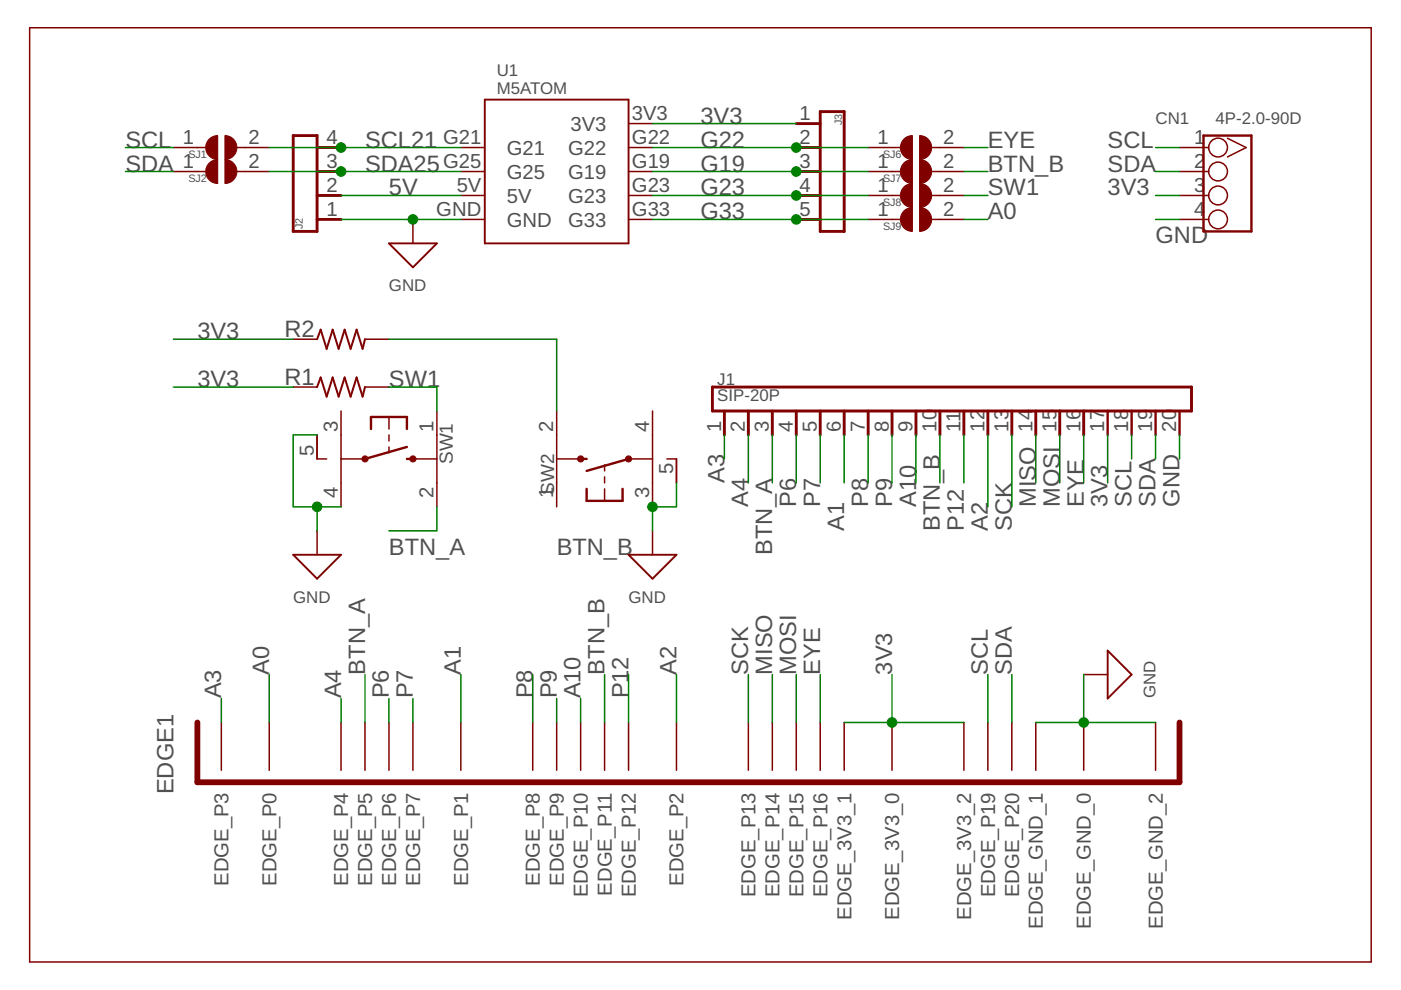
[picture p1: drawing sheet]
<svg xmlns="http://www.w3.org/2000/svg" width="297mm" height="210mm" viewBox="0 0 297 210" stroke-linecap="round" stroke-linejoin="round" font-family="sans-serif">
<g fill="none" stroke="#800000" stroke-width=".32">
<path d="M6.3 5.9h284.4v198.1h-284.4zM36.8 36.4h6.8M36.8 31.3h6.8M50.2 36.4h6.9M50.2 31.3h6.9M97.7 36.4h5.1M97.7 31.3h5.1M133.3 26.2h5M133.3 36.4h5M133.3 31.3h5M184.1 36.4h6.8M184.1 31.3h6.8"/>
<path d="M197.5 36.4h6.9M197.5 31.3h6.9M250.1 36.4h6.2M250.1 31.3h6.2M260.2 29.3l4 2-4 2M87.5 46.5v5.1M97.7 46.5h5.1M97.7 41.4h5.1M133.3 46.5h5M133.3 41.4h5M184.1 46.5h6.8M184.1 41.4h6.8"/>
<path d="M197.5 46.5h6.9M197.5 41.4h6.9M250.1 46.5h6.2M250.1 41.4h6.2M62.2 71.9h5M77.4 71.9h5.1M62.2 82.1h5M67.2 92.2v5.1h2.1M72.3 87.1v20.4M72.3 97.3h5.1M77.4 82.1h5.1M82.5 88.4v2.6"/>
<path d="M82.5 92.2v1.3M82.5 94.8v1.2M87.5 97.3h5.1M92.6 87.1v20.4M118 87.1v20.4M118 97.3h5.1M128.2 98.6v1.2M133.3 97.3h5M138.3 87.1v20.4M141.4 97.3h2v5.1M67.2 112.5v5.1M128.2 101.1v1.3"/>
<path d="M128.2 103.7v2.5M138.3 112.5v5.1M46.9 153.2v10.1M57.1 153.2v10.1M72.3 153.2v10.1M77.4 153.2v10.1M82.5 153.2v10.1M87.5 153.2v10.1M97.7 153.2v10.1M112.9 153.2v10.1M118 153.2v10.1M123.1 153.2v10.1"/>
<path d="M128.2 153.2v10.1M133.3 153.2v10.1M143.4 153.2v10.1M158.7 153.2v10.1M163.7 153.2v10.1M168.8 153.2v10.1M173.9 153.2v10.1M179 153.2v10.1M189.1 153.2v10.1M204.4 153.2v10.1M209.4 153.2v10.1M214.5 153.2v10.1"/>
<path d="M219.6 153.2v10.1M229.8 153.2v10.1M229.8 143h5M245 153.2v10.1"/>
<circle cx="258.3" cy="31.3" r="1.99"/>
<circle cx="258.3" cy="36.4" r="1.99"/>
<circle cx="258.3" cy="41.4" r="1.99"/>
<circle cx="258.3" cy="46.5" r="1.99"/>
</g>
<path d="M41.8 153.2v12.7h208.3v-12.7" fill="none" stroke="#800000" stroke-width="1.2"/>
<path d="M255.2 28.7h10.1v20.4h-10.1zM78.7 91v-2.6h7.6v2.6M86.3 97.3h1.2M86.3 94.8l-8.9 2.5M123.1 97.3h1.3M133.3 97.3l-8.9 2.5M234.8 87.1v5.1M239.9 87.1v5.1M245 87.1v5.1M250.1 87.1v5.1M124.4 103.7v2.5h7.6v-2.5" fill="none" stroke="#800000" stroke-width=".51"/>
<g fill="#800000" stroke="#800000" stroke-width=".21">
<path d="M47.7 28.7a2.54 2.54 0 0 1 2.5 2.6 2.54 2.54 0 0 1-2.5 2.5z" fill-rule="evenodd"/>
<path d="M44.4 29.5l.7-.5 1.1-.3v5.1a2.54 2.54 0 0 1-2.4-1.5 2.54 2.54 0 0 1 .6-2.8z" fill-rule="evenodd"/>
<path d="M47.7 33.8a2.54 2.54 0 0 1 2.5 2.6 2.54 2.54 0 0 1-2.5 2.5z" fill-rule="evenodd"/>
<path d="M44.4 34.6l.7-.5 1.1-.3v5.1a2.54 2.54 0 0 1-2.4-1.6 2.54 2.54 0 0 1 .6-2.7z" fill-rule="evenodd"/>
<path d="M195 28.7a2.54 2.54 0 0 1 2.5 2.6 2.54 2.54 0 0 1-2.5 2.5z" fill-rule="evenodd"/>
<path d="M191.6 29.5l.8-.5 1-.3v5.1a2.54 2.54 0 0 1-2.3-1.5 2.54 2.54 0 0 1 .5-2.8z" fill-rule="evenodd"/>
<path d="M195 33.8a2.54 2.54 0 0 1 2.5 2.6 2.54 2.54 0 0 1-2.5 2.5z" fill-rule="evenodd"/>
<path d="M191.6 34.6l.8-.5 1-.3v5.1a2.54 2.54 0 0 1-2.3-1.6 2.54 2.54 0 0 1 .5-2.7z" fill-rule="evenodd"/>
<path d="M195 38.9a2.54 2.54 0 0 1 2.5 2.5 2.54 2.54 0 0 1-2.5 2.6z" fill-rule="evenodd"/>
<path d="M191.6 39.6l.8-.5 1-.2v5.1a2.54 2.54 0 0 1-2.3-1.6 2.54 2.54 0 0 1 .5-2.8z" fill-rule="evenodd"/>
<path d="M195 44a2.54 2.54 0 0 1 2.5 2.5 2.54 2.54 0 0 1-2.5 2.6z" fill-rule="evenodd"/>
<path d="M191.6 44.7l.8-.5 1-.2v5.1a2.54 2.54 0 0 1-2.3-1.6 2.54 2.54 0 0 1 .5-2.8z" fill-rule="evenodd"/>
<circle cx="77.4" cy="97.3" r=".66"/>
<circle cx="87.6" cy="97.3" r=".66"/>
<circle cx="133.3" cy="97.3" r=".66"/>
<circle cx="123.1" cy="97.3" r=".66"/>
</g>
<path d="M102.8 21.1h30.5v30.5h-30.5zM82.5 51.6h10.1l-5.1 5.1zM62.2 117.6h10.1l-5.1 5.1zM133.3 117.6h10.1l-5.1 5.1zM234.8 137.9l5.1 5.1-5.1 5.1z" fill="none" stroke="#800000" stroke-width=".4"/>
<g fill="none" stroke="#800000" stroke-width=".61">
<path d="M62.2 28.7h5v20.4h-5zM67.2 36.4h5.1M67.2 31.3h5.1M168.8 36.4h5.1M168.8 31.3h5.1M168.8 26.2h5.1M173.9 23.7h5.1v25.4h-5.1zM67.2 46.5h5.1M67.2 41.4h5.1M168.8 46.5h5.1M168.8 41.4h5.1M151 82.1h101.6v5h-101.6z"/>
<path d="M153.6 87.1v5.1M158.7 87.1v5.1M163.7 87.1v5.1M168.8 87.1v5.1M173.9 87.1v5.1M179 87.1v5.1M184.1 87.1v5.1M189.1 87.1v5.1M194.2 87.1v5.1M199.3 87.1v5.1M204.4 87.1v5.1M209.4 87.1v5.1"/>
<path d="M214.5 87.1v5.1M219.6 87.1v5.1M224.7 87.1v5.1M229.8 87.1v5.1"/>
</g>
<path d="M67.2 71.9l.8-2 1.3 4.1 1.2-4.1 1.3 4.1 1.3-4.1 1.2 4.1 1.3-4.1 1.3 4.1 .5-2.1M67.2 82.1l.8-2.1 1.3 4.1 1.2-4.1 1.3 4.1 1.3-4.1 1.2 4.1 1.3-4.1 1.3 4.1 .5-2" fill="none" stroke="#800000" stroke-width=".42"/>
<g fill="none" stroke="#008000" stroke-width=".32">
<path d="M26.6 36.4h10.2M26.6 31.3h10.2M57.1 36.4h40.6M57.1 31.3h40.6M138.3 36.4h45.8M138.3 31.3h45.8M138.3 26.2h30.5M204.4 36.4h5M204.4 31.3h5M245 36.4h5.1M245 31.3h5.1M72.3 41.4h25.4"/>
<path d="M72.3 46.5h25.4M138.3 41.4h45.8M138.3 46.5h45.8M204.4 41.4h5M204.4 46.5h5M245 41.4h5.1M245 46.5h5.1M36.8 71.9h25.4M82.5 71.9h35.5v15.2M36.8 82.1h25.4M67.2 92.2h-5v15.3h10.1M82.5 82.1h10.1v5"/>
<path d="M153.6 92.2v5.1M158.7 92.2v10.2M163.7 92.2v10.2M168.8 92.2v10.2M173.9 92.2v10.2M179 92.2v10.2M184.1 92.2v10.2M189.1 92.2v10.2M194.2 92.2v10.2M199.3 92.2v10.2M204.4 92.2v10.2M209.4 92.2v15.3"/>
<path d="M214.5 92.2v15.3M219.6 92.2v10.2M224.7 92.2v10.2M229.8 92.2v10.2M234.8 92.2v10.2M239.9 92.2v5.1M245 92.2v5.1M250.1 92.2v5.1M67.2 107.5v5M92.6 107.5v5h-10.1M143.4 102.4v5.1h-5.1v5M46.9 148.1v5.1"/>
<path d="M57.1 143v10.2M72.3 148.1v5.1M77.4 143v10.2M82.5 148.1v5.1M87.5 148.1v5.1M97.7 143v10.2M112.9 143v10.2M118 148.1v5.1M123.1 148.1v5.1M128.2 143v10.2M133.3 143v10.2M143.4 143v10.2"/>
<path d="M158.7 143v10.2M163.7 143v10.2M168.8 143v10.2M173.9 143v10.2M179 153.2h25.4M189.1 143v10.2M209.4 143v10.2M214.5 143v10.2M219.6 153.2h25.4M229.8 143v10.2"/>
</g>
<g fill="#008000" stroke="#008000" stroke-width=".21">
<circle cx="189.1" cy="153.2" r="1.02"/>
<circle cx="229.8" cy="153.2" r="1.02"/>
<circle cx="87.5" cy="46.5" r="1.02"/>
<circle cx="138.3" cy="107.5" r="1.02"/>
<circle cx="67.2" cy="107.5" r="1.02"/>
<circle cx="168.8" cy="41.4" r="1.02"/>
<circle cx="168.8" cy="46.5" r="1.02"/>
<circle cx="72.3" cy="31.3" r="1.02"/>
<circle cx="72.3" cy="36.4" r="1.02"/>
<circle cx="168.8" cy="31.3" r="1.02"/>
<circle cx="168.8" cy="36.4" r="1.02"/>
</g>
<g font-size="5" fill="#505050">
<text x="148.5" y="26.2">3V3</text>
<text x="26.6" y="31.3">SCL</text>
<text x="77.4" y="31.3">SCL21</text>
<text x="148.5" y="31.3">G22</text>
<text x="209.5" y="31.3">EYE</text>
<text x="234.8" y="31.3">SCL</text>
<text x="26.6" y="36.4">SDA</text>
<text x="77.4" y="36.4">SDA25</text>
<text x="82.5" y="41.4">5V</text>
<text x="148.5" y="41.4">G23</text>
<text x="148.5" y="36.4">G19</text>
<text x="209.5" y="36.4">BTN_B</text>
<text x="209.5" y="41.4">SW1</text>
<text x="234.8" y="36.4">SDA</text>
<text x="234.8" y="41.4">3V3</text>
<text x="148.5" y="46.5">G33</text>
<text x="209.5" y="46.5">A0</text>
<text x="245" y="51.6">GND</text>
<text x="41.8" y="71.9">3V3</text>
<text x="60.3" y="71.5">R2</text>
<text x="41.8" y="82.1">3V3</text>
<text x="60.3" y="81.6">R1</text>
<text x="82.5" y="82.1">SW1</text>
<text x="153.6" y="102.4" transform="rotate(-90 153.6 102.4)">A3</text>
<text x="158.7" y="107.5" transform="rotate(-90 158.7 107.5)">A4</text>
<text x="168.8" y="107.5" transform="rotate(-90 168.8 107.5)">P6</text>
<text x="173.9" y="107.5" transform="rotate(-90 173.9 107.5)">P7</text>
<text x="184.1" y="107.5" transform="rotate(-90 184.1 107.5)">P8</text>
<text x="189.1" y="107.5" transform="rotate(-90 189.1 107.5)">P9</text>
<text x="194.2" y="107.5" transform="rotate(-90 194.2 107.5)">A10</text>
<text x="219.6" y="107.5" transform="rotate(-90 219.6 107.5)">MISO</text>
<text x="224.7" y="107.5" transform="rotate(-90 224.7 107.5)">MOSI</text>
<text x="229.8" y="107.5" transform="rotate(-90 229.8 107.5)">EYE</text>
<text x="234.8" y="107.5" transform="rotate(-90 234.8 107.5)">3V3</text>
<text x="239.9" y="107.5" transform="rotate(-90 239.9 107.5)">SCL</text>
<text x="245" y="107.5" transform="rotate(-90 245 107.5)">SDA</text>
<text x="250.1" y="107.5" transform="rotate(-90 250.1 107.5)">GND</text>
<text x="179" y="112.5" transform="rotate(-90 179 112.5)">A1</text>
<text x="199.3" y="112.5" transform="rotate(-90 199.3 112.5)">BTN_B</text>
<text x="204.4" y="112.5" transform="rotate(-90 204.4 112.5)">P12</text>
<text x="209.5" y="112.5" transform="rotate(-90 209.5 112.5)">A2</text>
<text x="214.5" y="112.5" transform="rotate(-90 214.5 112.5)">SCK</text>
<text x="82.5" y="117.6">BTN_A</text>
<text x="118" y="117.6">BTN_B</text>
<text x="163.7" y="117.6" transform="rotate(-90 163.7 117.6)">BTN_A</text>
<text x="57.1" y="143" transform="rotate(-90 57.1 143)">A0</text>
<text x="77.4" y="143" transform="rotate(-90 77.4 143)">BTN_A</text>
<text x="97.7" y="143" transform="rotate(-90 97.7 143)">A1</text>
<text x="128.2" y="143" transform="rotate(-90 128.2 143)">BTN_B</text>
<text x="143.4" y="143" transform="rotate(-90 143.4 143)">A2</text>
<text x="158.7" y="143" transform="rotate(-90 158.7 143)">SCK</text>
<text x="163.7" y="143" transform="rotate(-90 163.7 143)">MISO</text>
<text x="168.8" y="143" transform="rotate(-90 168.8 143)">MOSI</text>
<text x="173.9" y="143" transform="rotate(-90 173.9 143)">EYE</text>
<text x="189.1" y="143" transform="rotate(-90 189.1 143)">3V3</text>
<text x="209.5" y="143" transform="rotate(-90 209.5 143)">SCL</text>
<text x="214.5" y="143" transform="rotate(-90 214.5 143)">SDA</text>
<text x="46.9" y="148.1" transform="rotate(-90 46.9 148.1)">A3</text>
<text x="72.3" y="148.1" transform="rotate(-90 72.3 148.1)">A4</text>
<text x="82.5" y="148.1" transform="rotate(-90 82.5 148.1)">P6</text>
<text x="87.6" y="148.1" transform="rotate(-90 87.6 148.1)">P7</text>
<text x="112.9" y="148.1" transform="rotate(-90 112.9 148.1)">P8</text>
<text x="118" y="148.1" transform="rotate(-90 118 148.1)">P9</text>
<text x="123.1" y="148.1" transform="rotate(-90 123.1 148.1)">A10</text>
<text x="133.3" y="148.1" transform="rotate(-90 133.3 148.1)">P12</text>
<text x="36.8" y="168.4" transform="rotate(-90 36.8 168.4)">EDGE1</text>
</g>
<g font-size="4.3" fill="#505050">
<text x="120.9" y="27.7">3V3</text>
<text x="134" y="25.5">3V3</text>
<text x="169.5" y="25.5">1</text>
<text x="38.7" y="30.6">1</text>
<text x="38.7" y="35.7">1</text>
<text x="52.7" y="30.6">2</text>
<text x="52.7" y="35.7">2</text>
<text x="69.2" y="35.7">3</text>
<text x="69.2" y="30.6">4</text>
<text x="94" y="35.7">G25</text>
<text x="94" y="30.6">G21</text>
<text x="107.5" y="32.8">G21</text>
<text x="120.5" y="32.8">G22</text>
<text x="134" y="35.7">G19</text>
<text x="134" y="30.6">G22</text>
<text x="169.5" y="30.6">2</text>
<text x="169.5" y="35.7">3</text>
<text x="186" y="30.6">1</text>
<text x="186" y="35.7">1</text>
<text x="200" y="30.6">2</text>
<text x="200" y="35.7">2</text>
<text x="253.2" y="30.6">1</text>
<text x="253.2" y="35.7">2</text>
<text x="69.2" y="40.7">2</text>
<text x="96.8" y="40.7">5V</text>
<text x="107.5" y="37.9">G25</text>
<text x="120.5" y="37.9">G19</text>
<text x="134" y="40.7">G23</text>
<text x="169.5" y="40.7">4</text>
<text x="186" y="40.7">1</text>
<text x="200" y="40.7">2</text>
<text x="253.2" y="40.7">3</text>
<text x="69.2" y="45.8">1</text>
<text x="92.5" y="45.8">GND</text>
<text x="107.5" y="43">5V</text>
<text x="120.5" y="43">G23</text>
<text x="134" y="45.8">G33</text>
<text x="169.5" y="45.8">5</text>
<text x="186" y="45.8">1</text>
<text x="200" y="45.8">2</text>
<text x="253.2" y="45.8">4</text>
<text x="107.5" y="48">GND</text>
<text x="120.5" y="48">G33</text>
<text x="71.6" y="91.5" transform="rotate(-90 71.6 91.5)">3</text>
<text x="91.9" y="91.5" transform="rotate(-90 91.9 91.5)">1</text>
<text x="117.3" y="91.5" transform="rotate(-90 117.3 91.5)">2</text>
<text x="137.6" y="91.5" transform="rotate(-90 137.6 91.5)">4</text>
<text x="152.9" y="91.5" transform="rotate(-90 152.9 91.5)">1</text>
<text x="157.9" y="91.5" transform="rotate(-90 157.9 91.5)">2</text>
<text x="163" y="91.5" transform="rotate(-90 163 91.5)">3</text>
<text x="168.1" y="91.5" transform="rotate(-90 168.1 91.5)">4</text>
<text x="173.2" y="91.5" transform="rotate(-90 173.2 91.5)">5</text>
<text x="178.3" y="91.5" transform="rotate(-90 178.3 91.5)">6</text>
<text x="183.3" y="91.5" transform="rotate(-90 183.3 91.5)">7</text>
<text x="188.4" y="91.5" transform="rotate(-90 188.4 91.5)">8</text>
<text x="193.5" y="91.5" transform="rotate(-90 193.5 91.5)">9</text>
<text x="198.6" y="91.5" transform="rotate(-90 198.6 91.5)">10</text>
<text x="203.7" y="91.5" transform="rotate(-90 203.7 91.5)">11</text>
<text x="208.7" y="91.5" transform="rotate(-90 208.7 91.5)">12</text>
<text x="213.8" y="91.5" transform="rotate(-90 213.8 91.5)">13</text>
<text x="218.9" y="91.5" transform="rotate(-90 218.9 91.5)">14</text>
<text x="224" y="91.5" transform="rotate(-90 224 91.5)">15</text>
<text x="229.1" y="91.5" transform="rotate(-90 229.1 91.5)">16</text>
<text x="234.1" y="91.5" transform="rotate(-90 234.1 91.5)">17</text>
<text x="239.2" y="91.5" transform="rotate(-90 239.2 91.5)">18</text>
<text x="244.3" y="91.5" transform="rotate(-90 244.3 91.5)">19</text>
<text x="249.4" y="91.5" transform="rotate(-90 249.4 91.5)">20</text>
<text x="66.5" y="96.6" transform="rotate(-90 66.5 96.6)">5</text>
<text x="142.7" y="100.4" transform="rotate(-90 142.7 100.4)">5</text>
<text x="71.6" y="105.5" transform="rotate(-90 71.6 105.5)">4</text>
<text x="91.9" y="105.5" transform="rotate(-90 91.9 105.5)">2</text>
<text x="117.3" y="105.5" transform="rotate(-90 117.3 105.5)">1SW2</text>
<text x="137.6" y="105.5" transform="rotate(-90 137.6 105.5)">3</text>
<text x="48.4" y="187.8" transform="rotate(-90 48.4 187.8)">EDGE_P3</text>
<text x="58.6" y="187.8" transform="rotate(-90 58.6 187.8)">EDGE_P0</text>
<text x="73.8" y="187.8" transform="rotate(-90 73.8 187.8)">EDGE_P4</text>
<text x="78.9" y="187.8" transform="rotate(-90 78.9 187.8)">EDGE_P5</text>
<text x="84" y="187.8" transform="rotate(-90 84 187.8)">EDGE_P6</text>
<text x="89.1" y="187.8" transform="rotate(-90 89.1 187.8)">EDGE_P7</text>
<text x="99.2" y="187.8" transform="rotate(-90 99.2 187.8)">EDGE_P1</text>
<text x="114.5" y="187.8" transform="rotate(-90 114.5 187.8)">EDGE_P8</text>
<text x="119.6" y="187.8" transform="rotate(-90 119.6 187.8)">EDGE_P9</text>
<text x="124.6" y="190.2" transform="rotate(-90 124.6 190.2)">EDGE_P10</text>
<text x="129.7" y="189.9" transform="rotate(-90 129.7 189.9)">EDGE_P11</text>
<text x="134.8" y="190.2" transform="rotate(-90 134.8 190.2)">EDGE_P12</text>
<text x="144.9" y="187.8" transform="rotate(-90 144.9 187.8)">EDGE_P2</text>
<text x="160.2" y="190.2" transform="rotate(-90 160.2 190.2)">EDGE_P13</text>
<text x="165.3" y="190.2" transform="rotate(-90 165.3 190.2)">EDGE_P14</text>
<text x="170.3" y="190.2" transform="rotate(-90 170.3 190.2)">EDGE_P15</text>
<text x="175.4" y="190.2" transform="rotate(-90 175.4 190.2)">EDGE_P16</text>
<text x="211" y="190.2" transform="rotate(-90 211 190.2)">EDGE_P19</text>
<text x="216.1" y="190.2" transform="rotate(-90 216.1 190.2)">EDGE_P20</text>
<text x="180.5" y="195" transform="rotate(-90 180.5 195)">EDGE_3V3_1</text>
<text x="190.7" y="195" transform="rotate(-90 190.7 195)">EDGE_3V3_0</text>
<text x="205.9" y="195" transform="rotate(-90 205.9 195)">EDGE_3V3_2</text>
<text x="221.1" y="196.9" transform="rotate(-90 221.1 196.9)">EDGE_GND_1</text>
<text x="231.3" y="196.9" transform="rotate(-90 231.3 196.9)">EDGE_GND_0</text>
<text x="246.5" y="196.9" transform="rotate(-90 246.5 196.9)">EDGE_GND_2</text>
</g>
<text font-size="4" fill="#505050" x="96" y="98.4" transform="rotate(-90 96 98.4)">SW1</text>
<g font-size="3.6" fill="#505050">
<text x="105.3" y="16.1">U1</text>
<text x="105.3" y="19.9">M5ATOM</text>
<text x="245" y="26.2">CN1</text>
<text x="257.7" y="26.2">4P-2.0-90D</text>
<text x="82.5" y="61.8">GND</text>
<text x="152.1" y="81.6">J1</text>
<text x="152.1" y="85.1">SIP-20P</text>
<text x="62.2" y="127.8">GND</text>
<text x="133.3" y="127.8">GND</text>
<text x="245" y="148.1" transform="rotate(-90 245 148.1)">GND</text>
</g>
<g font-size="2.3" fill="#505050">
<text x="178.6" y="26.6" transform="rotate(-90 178.6 26.6)">J3</text>
<text x="39.9" y="33.4">SJ1</text>
<text x="187.2" y="33.4">SJ6</text>
<text x="39.9" y="38.5">SJ2</text>
<text x="187.2" y="38.5">SJ7</text>
<text x="187.2" y="43.6">SJ8</text>
<text x="64.2" y="48.6" transform="rotate(-90 64.2 48.6)">J2</text>
<text x="187.2" y="48.7">SJ9</text>
</g>
</svg>
